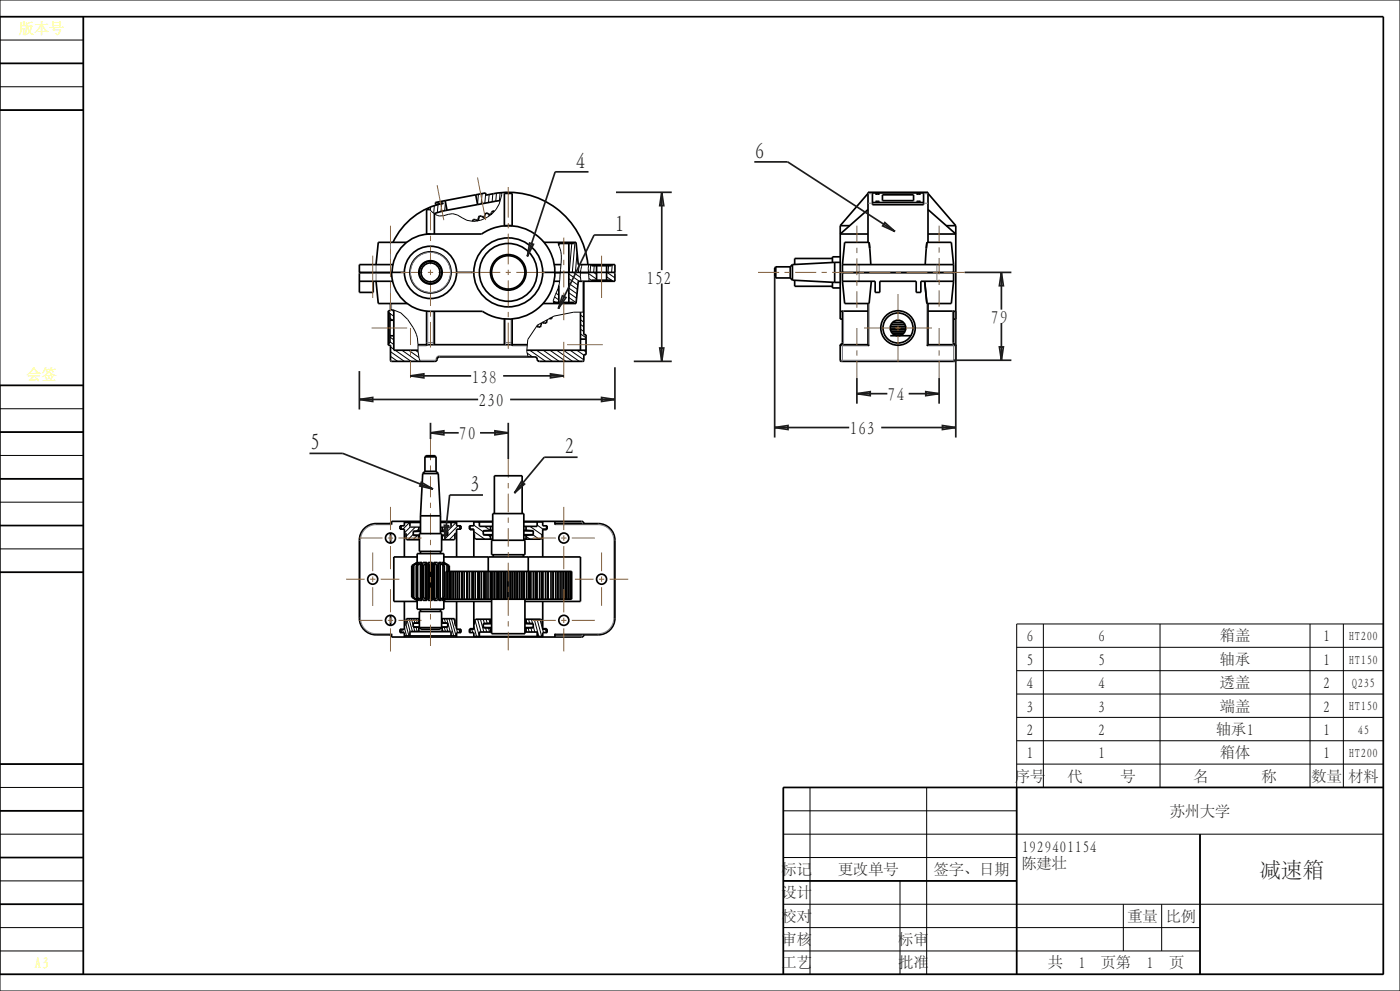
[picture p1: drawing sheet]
<svg xmlns="http://www.w3.org/2000/svg" width="420mm" height="297mm" viewBox="0 0 420 297" stroke-linecap="round" stroke-linejoin="round" font-family="sans-serif">
<g fill="none" stroke="#000" stroke-width=".3">
<path d="M0 0h420v297h-420zM0 5h25v28h-25M0 12h25M0 19h25M0 26h25M143.5 58.2l-.2 3M144.6 58l-.2 3.1M145.7 58l-.3 2.9M146.8 58.3l-.3 2.4M147.8 58.1l-.2 2.4M148.9 57.9l-.2 2.4M150 57.8l-.2 2.4"/>
<path d="M150.5 57.7a8.5 8.5 0 0 1-10.4 8.3l-1.5-.7a4.7 4.7 0 0 0-5.5-.7 4.4 4.4 0 0 1-4.2-1.8l-.5-.5M129.2 62.1l-.1 .9M130.3 61.6l-.2 2.3M131.4 61.3l-.2 2.4M131.5 60.5l-.1 .7M132.6 60.3l-.3 3.1M133.6 60.6l-.2 2.6M143.7 64.9l-.1 1.2M146.7 64.2v.6M167.4 72.6a13.4 13.4 0 0 1 .8 8.1l-.2 1.7a11.9 11.9 0 0 1-1.4 5.9l-.6 1.8 .1 .9M171.5 73l-.7 8.6M172.5 72.6l-.8 9"/>
<path d="M173.1 75.7l-.5 5.9M173.7 79.3l-.2 2.3M174.6 79.3l-.1 .5a8.5 8.5 0 0 0-.2 4.5M176.6 79.3v2.7M177.2 79.3l-.2 2.3M178.3 79.6l-.2 2 .9 .7M182.6 79.6l-.2 2M183.7 79.3l-.2 2.3M116.5 93.6l.2 .2M117 95.4l.8 .6M117 94l1.1 .8M117.1 92.7l.6 .1 2.6 1a12.9 12.9 0 0 1 5.1 11.5l.6 3"/>
<path d="M117.3 92.7l.8 .7M161.4 97.3v.6M166 90.1l.7 .5M166.4 89l1.2 .9M166.8 87.9l.8 .6M167.3 86.8l.3 .3M167.6 85.6v.1M170.6 90.6h.1M170.6 89.2l2.2 1.5M170.6 87.8l2.4 1.6M170.6 86.3l2.5 1.8M170.6 84.9l2.6 1.8"/>
<path d="M170.6 83.5l2.8 1.9M170.6 82.1l3.2 2.2M172 81.6l2.1 1.5M174 81.6l.1 .1M174.1 98.7l1 .7M174.1 97.2l1 .7M174.1 95.8l1 .7M174.1 94.4l1 .7M174.9 93.5l-2.8 .1-5.9 1.1-5 2.7-2.9 4.3-.3 3.6 .5 1.7M174.9 93.5l.2 .1M174.9 93.5l.2 .2M176.6 82l2.4 1.7"/>
<path d="M176.6 82l.1 2.3M176.7 83.5l.8 .5M182 82.9l1.9 1.4M182.1 81.6l2.4 1.7M184.1 81.6l.4 .2M0 115.5h25v176.5h-25M117 102.4l1.1 .9M117 101l1.1 .8M117.1 106.8l2.2 1.5M117.1 105.4l4.2 2.9M117.1 104l1 .7M118.6 105l4.7 3.3"/>
<path d="M120.6 105l4.7 3.3M122.6 105l3.1 2.1M124.6 105l.9 .6M158.2 105.8l1.6 1.2M158.9 105l4.8 3.3M161 105l4.7 3.3M161.3 108l.3 .3M163 105l4.7 3.3M165 105l4.7 3.3M167 105l4.8 3.3M169 105l4.8 3.3M171 105l4.1 2.8"/>
<path d="M173.1 105l2 1.4M174.1 101.5l.3 .1M174.1 100.1l1.7 1.1M175.1 105l.7 .5M0 136.5h25M0 129.5h25M0 122.5h25M0 157.5h25M0 150.5h25M0 143.5h25M120.3 157.6h.1M121.3 156.6h.1"/>
<path d="M122.9 156.6l-2 2M123.1 157.9l-1.8 1.8M124.7 157.9l-2.9 2.9M125.6 158.5l-.7 .7M134 157.9l-1.3 1.3M136.8 156.6l-2.6 2.6M137 159.6l-.4 .3M137.4 157.6l-4.2 4.2M138 158.6h-.1M141 158.5l.4 .3M142.1 159.3l3.3 2.3M142.1 157.4l2.9 2"/>
<path d="M143.5 156.4l.3 .3M145.4 157.8l1.7 1.1M157.8 158.8l.1 .1M159 157.8l3.6 2.5M161.1 157.4l2 1.4M162.5 156.4l.3 .2M0 171.5h25M0 164.5h25M124 160.1l-1.6 1.7M125.2 160.5l-1.3 1.3M125.6 161.6l-.1 .2M132.9 160.5l-.3 .3"/>
<path d="M136.5 160.1l-1.7 1.7M146.4 160.4l.7 .5M157.8 160.7l1.2 .9M159.8 160.3l1.9 1.3M120.7 188.6l.3 1M121.3 188.1l.7 2.5M121.8 187.2l.9 3.4M122 185.4l1 3.9M122.7 185.4l1 3.9M123.4 185.4l.6 2.1M124.1 187.9l.3 1.4M124.1 185.4l.4 1.3"/>
<path d="M124.8 188l.4 1.3M124.8 185.4l.4 1.3M125.5 188l.1 .5M125.5 185.4l.1 .4M132.6 188.2l.3 1.1M132.6 185.6l.3 1.1M133.3 188l.3 1.3M133.3 185.4l.4 1.3M134 187.9l.3 1.4M134 185.4l1 3.9M134.7 185.4l1.4 5.2M135.3 190.3l.1 .3"/>
<path d="M135.4 185.4l1.4 5.2M136.1 185.4l.4 1.3M136.6 187.3l.7 2.3M137.7 188.6l.3 1M141.5 188.4l.3 1.2M142.1 187.7l.9 3.1M142.5 185.8l1.3 4.9M143.3 185.6l1 3.8M144.1 185.6l1.1 3.8M145 185.6l.3 1.3M145.7 188.1l.3 1.3M145.8 185.6l.4 1.2"/>
<path d="M146.5 188.2l.4 1.2M146.7 185.6l.3 1.2M157.8 189.1l.1 .3M157.8 185.9l.2 .9M158.4 188.2l.4 1.2M158.6 185.6l.3 1.2M159.3 188.1l.3 1.3M159.4 185.6l.4 1.3M160 187.7l.5 1.7M160.3 185.6l1.4 5.2M161.1 185.6l1.4 5.2M162 185.6l1 4"/>
<path d="M163.6 188.4l.3 1.2M305 194h110M313 187v49M348 187v49M393 187v49M403 187v49M305 215h110M305 208h110M305 201h110M0 236h25M0 229h25M243 236v56"/>
<path d="M278 236v56M305 229h110M305 222h110M415 236h-180v56h180v-105h-110v105M0 257h25M0 250h25M0 243h25M235 257h70M235 250h180M235 243h70M360 250v42M0 278h25"/>
<path d="M0 271h25M0 264h25M235 278h125M235 271h180M235 264h70M270 264v28M337 271v14M348.5 271v14M0 285h25M235 285h125"/>
</g>
<g fill="none" stroke="#000" stroke-width=".51">
<path d="M0 5h415v287h-415M0 19h25M25 5v287M0 33h25M151.3 58h2.3v9.6h-2.3zM260.4 58l-8.3 9.6M261.7 57.8h15.4v3.5h-15.4zM278.4 58l8.3 9.6M113.5 72.6h8.5M117.9 79.3h-10.1v2.3h13.5M128.9 62.8h-.9v7.3h16.5a14 14 0 0 1 22 11.4 14 14 0 0 1-21.8 11.8h-15.6a11.7 11.7 0 0 1-11.6-11.7M129.1 70.1a11.5 11.5 0 0 0-11.5 11.5"/>
<path d="M130.3 64l3.8-1-.5-2.9-3 .6 .1 .6 2.3-.4a21.1 21.1 0 0 0-15.1 11.7M130.3 64.1v6M145.2 65.2h.1M145.2 65.2l-1.4-.5-.4 1.5-1.4-.4-.2 .5M147.1 64.5l-1.3-.7-.6 1.4M148.3 63.3l-.4-.1-.7 1.2M150 60.1l-6.7 1.2-.6-2.9 3-.6 .1 .7a24.1 24.1 0 0 1 30.6 20.8M163.2 72.6h9.6l.7 6.7h11v2.3h-21.7M166.3 79.3h2M167.6 73v.6M170.6 73v17.6M172.1 72.6v.4h-4.6"/>
<path d="M177.5 79.3v.3h6v-.3M179 79.6v4.4M182 79.6v4.4M252.1 67.6h2.8M252.1 67.6v28h.6M252.7 79.3l.7-6.7h7.3l.5 6.7M252.7 79.3h33.4M252.7 79.3v2.3M260.4 62.8l-8.3 7.3h8.3M260.4 72.6v-15h18v15M261.7 60.7h15.4M277.6 79.3l.5-6.7h7.3l.7 6.7"/>
<path d="M278.4 62.8l8.3 7.3h-8.3M283.9 67.6h2.8M286.1 79.3v2.3M286.7 67.6v28h-.6M108.1 81.6l-.3 .4v5.6h4.2v-3.3M113.5 91h8.6M116.5 93.8h.5v9h-.5M117 96h1.1M117.8 84.3h-10M118.1 92.9v12.1h7.3M128 93.2v10.4M130.3 93.3v10"/>
<path d="M137 81.6h5.1M151.3 95.6v7.7M153.6 95.6v8M162.4 96.8l-.3 1.2-1.1-.2M164.1 95.9l-.2 .9-1.2-.2M165.6 95l-.1 .4-.7 .1M166.1 91v-.4h6v.4M166.2 84.3h1.7M167.6 85.6v5M174.1 93.6v11.4M175.1 84.3v16h.7v6h-.7v1.7l-.3 .3h-13l-.5-.2-.3-.9-.5-.2h-28.7l-.5 .2-.3 .9-.5 .2h-13.2l-.2-.3v-4.5h-.6v-10.4h.6v-2.1M177.5 84.3v-.3h6v.3"/>
<path d="M184.1 81.6l.4 .4v2.3h-11l-.7 6.7h-9.9M252.1 93.3h.6M252.1 81.6h34.6M252.7 93.3v9.3l-.2 .5-.4 .2M252.7 84.3l.7 6.7h7.3l.7-6.7M252.7 84.3h9.8v3.3h1.4v-3.3h11v3.3h1.4v-3.3h9.8M253.1 81.6l-.4 .4v2.3M260.4 93.2l-7.7 .1M260.4 91v12.3M267.1 98.3h4.6M267.1 98.7h4.6M267.1 97.8h4.6"/>
<path d="M267.3 99.2h4.2M267.4 97.2h4M267.4 99.5h4M267.8 99.9h3.2M267.8 96.6h3.2M278.4 93.2l7.7 .1M278.4 91v12.3M285.7 81.6l.4 .4v2.3M286.1 93.3v9.3l.2 .5 .4 .2M286.1 93.3h.6M286.1 84.3l-.7 6.7h-7.3l-.7-6.7M0 115.5h25"/>
<path d="M117 100.6h1.1M125.4 103.3h32.8M158 105h17.8M174.1 101.6h1.7M252.1 103.3v4.7l.3 .3h34l.3-.3v-4.7M252.1 103.3h8.3M252.4 103.3l-.3 .3M260.4 103.3l.3 .3M267.1 100.6h6.1M268.4 100.4h2M278.4 103.3l-.3 .3M278.4 103.3h8.3"/>
<path d="M286.4 103.3l.3 .3M0 129.5h25M0 157.5h25M0 143.5h25M117.1 159.8v3M117.5 156.3l-.4 .6M117.5 156.9h-4.7a5 5 0 0 0-5 5v23.4a5 5 0 0 0 5 5h4.7M120.3 157.6v1M121.3 159.9l.5 .1 .2 1.8h3.8M121.3 156.3v1.3h-1.3v1h1.3v8.3M121.3 156.6h4.8M123 156.6v1.3h3.1"/>
<path d="M125.6 157.9v1.3M125.6 159.2l-1.5 .1M125.6 159.2h.5M126.1 156.3h-8.6v1M126.1 159.3h-2.1v1.1h1.8M132.1 159.3h2.2v1.1h-1.8M132.1 159.2h.5M132.1 156.6h4.9M132.1 156.3h15.7M132.6 157.9v1.3M132.6 159.2l1.6 .1M135.3 156.6v1.3h-3.2"/>
<path d="M137 159.9l-.5 .1-.2 1.8h-3.8M137 156.3v1.3h1.3v1h-1.3v8.3M138 157.6v1M141 157.6v1.2h1.1M142.1 156.3v1.3h-1.3v1h1.3v8.3M142.1 156.4h5.7M143.8 156.4v1.4h4M145 159.1v1.2M145 159.1h2.8M147.1 157.8v1.1M147.1 158.9l-2.1 .2M147.1 158.9h.7"/>
<path d="M157.1 156.3h17.4l.5 .1 .1 .5M157.1 159.1h2.9M157.1 158.9h.7M157.1 156.4h5.7M157.8 158.9l2.2 .2M157.8 157.8v1.1M160 159.1v1.2M161.1 156.4v1.4h-4M162.8 156.3v1.3h1.3v1h-1.3v8.3M164 157.6v1.2h-1.2M166.5 156.9h13a5 5 0 0 1 5 5v23.4a5 5 0 0 1-5 5h-13M166.5 156.3v1"/>
<path d="M0 171.5h25M123.7 169.5h-.2l.2 9.6M123.7 179.1h.1M123.7 169.5h.1M123.7 179.1l.1 .1M123.7 179l1 .6M123.7 179l.4 .2M123.7 169.5v9.5M123.8 169.4h-.1M123.8 179.2l.8 .4M123.8 169.4v.1M123.8 179v.2"/>
<path d="M124.1 160.4l1.5 .1M124.1 169.4l-.4 .1M124.1 179.2l.9 .4M124.1 169.4v9.8M124.6 179.6l.1 .1M124.6 168.9l-.8 .5M124.6 168.9h.1M124.6 179.6h.1M124.7 168.8l-.1 .1M124.7 179.7l.4 .2M124.9 179l.9 .9h.8M124.9 179l.4 .2"/>
<path d="M124.9 169.5v9.5M125 168.9l-.9 .5M125 179.6l.6 .3M125 168.9v.4M125 179.2v.4M125.1 166.9h-7v13.4h7M125.1 168.6l-.4 .2M125.1 168.6h.1M125.1 179.9h.1M125.2 168.6l-1.5 .9M125.2 179.9h.4M125.2 168.6h.4"/>
<path d="M125.3 169.4l-.4 .1M125.3 179.2l.8 .4M125.3 169.4v9.8M125.6 168.6l-.6 .3M125.6 168.6v.2M125.6 179.7v.2M125.6 160.5v1.3M125.6 160.5h.2M126.1 168.9l-.8 .5M126.1 179.6l.5 .3M126.1 168.9v10.7M126.6 168.6h-.8l-.9 .9"/>
<path d="M126.6 168.6l-.5 .3M126.6 168.6v11.3M126.7 169.4l.1 .1M126.7 179.2l.2 .7h1.2M126.7 169.4v9.8M126.8 179l-.1 .2M126.8 179l.3 .2M126.8 169.5v9.5M127.1 169.4l-.3 .1M127.1 179.2l.7 .4M127.1 169.4v9.8M127.8 168.9l-.7 .5"/>
<path d="M127.8 179.6l.3 .3M127.8 168.9v10.7M128.1 168.6h-1.2l-.2 .8M128.1 168.6l-.3 .3M128.1 168.6v11.3M128.5 168.6v.3M128.5 168.6v11.3M128.5 179.9h1.2M128.5 168.6h1.2M128.5 168.9l.3 .5M128.5 179.6v.3M128.5 168.9v10.7"/>
<path d="M128.8 179.2l-.3 .4M128.8 169.4l.3 .1M128.8 169.4v9.8M129.1 179l-.3 .2M129.1 179l.2 .2M129.1 169.5v9.5M129.3 169.4l-.2 .1M129.3 179.2l.3 .4M129.3 169.4v9.8M129.6 168.9l-.3 .5M129.6 179.6l.1 .3M129.6 168.9v10.7"/>
<path d="M129.7 168.6l-.1 .3M129.7 168.6v11.3M130.1 168.6h1.2l.1 .8M130.1 168.6l.3 .3M130.1 168.6v11.3M130.4 168.9l.6 .5M130.4 179.6l-.3 .3M130.4 168.9v10.7M131 179.2l-.6 .4M131 169.4l.4 .1M131 169.4v9.8M131.4 179l-.4 .2"/>
<path d="M131.4 179v.2M131.4 169.5v9.5M131.4 179.2l-.1 .7h-1.2M131.4 169.4v.1M131.4 169.4v9.8M131.6 168.6l.4 .3M131.6 168.6h.9l.7 .8M131.6 168.6v11.3M132 168.9l.9 .5M132 179.6l-.4 .3M132 168.9v10.7M132.5 160.5h.1"/>
<path d="M132.6 160.5v1.3M132.7 168.6l.5 .3M132.7 168.6h.4l1.4 .9-.4-.1M132.7 168.6v.2M132.7 179.7v.2M132.9 179.2l-.9 .4M132.9 169.4l.4 .1M132.9 169.4v9.8M133.1 168.6l.5 .3M133.1 168.6h.1M133.1 166.9h13.4M133.2 168.9l.9 .5"/>
<path d="M133.2 179.6l-.5 .3M133.2 168.9v.4M133.2 179.2v.4M133.2 179.2l-.7 .7h-.9M133.2 169.4l.1 .1M133.3 179l-.1 .2M133.3 179l-.4 .2M133.3 169.5v9.5M133.5 179.6h38v-8.3h-37.7v8.3M133.5 179.6l-.8 .3M133.6 179.6h.1M133.6 168.9l.9 .5"/>
<path d="M133.6 179.6l-.5 .3M133.6 168.9h.1M133.7 179.6h-.1M133.8 179.3l-.6 .3M134.1 169.4v1.9M134.2 160.4l-1.6 .1M134.2 171.3v8.3M134.3 171.3v8.3M134.5 169.4l.3 .1v10.1M134.5 169.4v1.9M135.1 171.3v8.3M135.6 171.3v8.3"/>
<path d="M136.1 171.3v8.3M136.6 171.3v8.3M137.2 171.3v8.3M137.8 171.3v8.3M138.6 171.3v8.3M139.2 171.3v8.3M140.1 171.3v8.3M140.2 171.3v8.3M140.8 171.3v8.3M141.7 171.3v8.3M142 171.3v8.3M142.1 160l.2 1.3 .4 .3h5.1"/>
<path d="M142.6 171.3v8.3M143.4 171.3v8.3M143.5 171.3v8.3M143.8 171.3v8.3M144.4 171.3v8.3M145 160.3h2.8M145 160.3l2.1 .1M145.2 171.3v8.3M145.5 171.3v8.3M145.8 171.3v8.3M146.4 171.3v8.3M147.1 160.4v1.2"/>
<path d="M147.1 160.4h.7M147.2 171.3v8.3M147.5 171.3v8.3M147.9 171.3v8.3M148.5 171.3v8.3M149.1 171.3v8.3M149.6 171.3v8.3M150 171.3v8.3M150.6 171.3v8.3M151.2 171.3v8.3M151.7 171.3v8.3M152.2 171.3v8.3"/>
<path d="M152.7 171.3v8.3M153.2 171.3v8.3M153.8 171.3v8.3M154.3 171.3v8.3M154.8 171.3v8.3M155.3 171.3v8.3M155.9 171.3v8.3M156.5 171.3v8.3M156.9 171.3v8.3M157.1 160.4h.7M157.1 160.3h2.9M157.3 171.3v8.3"/>
<path d="M157.8 160.4v1.2M158 171.3v8.3M158.5 166.9h15.6v13.4h-16.6M158.6 171.3v8.3M158.9 171.3v8.3M159.2 171.3v8.3M160 160.3l-2.2 .1M160 171.3v8.3M160.6 171.3v8.3M160.9 171.3v8.3M161 171.3v8.3M161.9 171.3v8.3"/>
<path d="M162.5 171.3v8.3M162.7 171.3v8.3M162.8 171.3v8.3M162.8 160l-.2 1.3-.4 .3h-5.1M163.7 171.3v8.3M164.3 171.3v8.3M164.4 171.3v8.3M165.3 171.3v8.3M165.9 171.3v8.3M166 171.3v8.3M166.8 171.3v8.3M167.3 171.3v8.3"/>
<path d="M167.4 171.3v8.3M168 171.3v8.3M168.6 171.3v8.3M169.1 171.3v8.3M169.6 171.3v8.3M170 171.3v8.3M170.5 171.3v8.3M170.6 171.3v8.3M171 171.3v8.3M171.4 171.3v8.3M117.1 190.3l.4 .5M117.1 184.4v3"/>
<path d="M117.5 189.9v1h57l.5-.2 .1-.4M120.3 188.6v1M121.3 180.3v8.3h-1.3v1h1.3v1.3M121.3 190.6h15.7M123 190.6l.1-1.3h12l.2 1.3M124.1 187.9l1.5 .1M125.6 186.7l-1.5 .1M125.6 188h.2M125.6 186.7h.2M125.6 185.4v1.3M125.6 188v1.3M125.8 185.4h-3.8l-.2 1.7-.5 .2"/>
<path d="M125.8 186.8h-1.8v1.1h1.8M132.5 185.4h3.8l.2 1.7 .5 .2M132.5 188h.1M132.5 186.8h1.8v1.1h-1.8M132.5 186.7h.1M132.6 186.7l1.6 .1M132.6 185.4v1.3M132.6 188v1.3M133.1 180.3h14.4M134.2 187.9l-1.6 .1M137 180.3v8.3h1.3v1h-1.3v1.3M138 188.6v1"/>
<path d="M142.1 190.8h20.7M142.1 180.3v8.3h-1.3v1h1.3v1.3M142.1 188.4h-1.1v1.2M145 188.1h2.5M145 186.9h2.5M145 188.1l2.1 .2M145 186.9v1.2M147.1 186.8l-2.1 .1M147.1 188.3h.4M147.1 186.8h.4M147.1 185.6v1.2M147.1 188.3v1.1"/>
<path d="M147.5 189.4h-3.7v1.4M147.5 185.6h-4.8l-.4 .3-.2 1.3M157.5 189.4h3.6v1.4M157.5 188.3h.3M157.5 188.1h2.5M157.5 186.9h2.5M157.5 186.8h.3M157.5 185.6h4.7l.4 .3 .2 1.3M157.8 186.8l2.2 .1M157.8 185.6v1.2M157.8 188.3v1.1M160 188.1l-2.2 .2"/>
<path d="M160 186.9v1.2M162.8 180.3v8.3h1.3v1h-1.3v1.3M162.8 188.4h1.2v1.2M166.5 189.9v1M0 229h25M305 236v56M415 236h-180v56M0 257h25M0 243h25M360 250v42M0 271h25M235 264h70"/>
<circle cx="129.1" cy="81.6" r="7.8"/>
<circle cx="152.5" cy="81.6" r="10.3"/>
<circle cx="269.4" cy="98.3" r="4.5"/>
<circle cx="269.4" cy="98.3" r="2.33"/>
<circle cx="117.1" cy="161.3" r="1.5"/>
<circle cx="169.1" cy="161.3" r="1.5"/>
<circle cx="117.1" cy="185.9" r="1.5"/>
<circle cx="169.1" cy="185.9" r="1.5"/>
</g>
<g fill="none" stroke="#7c7c85" stroke-width=".3">
<path d="M260.4 58.1h1.3M277.1 58.1h1.3M112.8 79.3v5M117.1 72.6v6.7M257.7 79.3v5M260.4 60.9h1.3M277.1 60.9h1.3M281.1 79.3v5M107.8 82h9.7M117.1 84.3v6.7M117.5 91v1.8M128.3 93.3v10"/>
<path d="M130 93.3v10M151.6 95.6v7.7M153.3 95.6v7.7M166.5 82h1.6M174.1 82h2.5M174.8 84.3v9.2M252.7 82h33.4M253.1 93.2v9.4M260.7 91v12.6h-8.6M278.1 91v12.6h8.6M285.7 93.2v9.4M125.4 103.6h2.6"/>
<path d="M125.9 108h4.6M128 102.6h2.3M130.5 108v.3M130.8 107.6l-.3 .4M130.8 107.6h.3M131.8 106.6a1 1 0 0 0-1 1M131.8 106.6h26.6M131.8 106.6v.4M151.3 102.6h2.3M153.6 103.6h4.6M252.1 108h34.6M252.7 102.6h.4"/>
<path d="M252.7 103.3v5M253.1 102.6l-.3 .7M285.7 102.6l.3 .7M285.7 102.6h.4M286.1 103.3v5M112.8 157.3a4.7 4.7 0 0 0-4.7 4.6M112.8 156.9v.4M112.8 157.3h4.7M117.5 159.8v2.9M123 157.8h3.1M132.1 157.8h3.2M166.5 157.3h13"/>
<path d="M166.5 156.6h8M174.5 156.6l.3 .3M174.5 156.3v.3M179.5 157.3a4.7 4.7 0 0 1 4.6 4.6M179.5 156.9v.4M107.8 161.9h.3M108.1 161.9v23.4M184.1 161.9h.4M184.1 161.9v23.4M107.8 185.3h.3M108.1 185.3a4.7 4.7 0 0 0 4.7 4.6M112.8 189.9v.4"/>
<path d="M112.8 189.9h4.7M117.5 184.5v2.9M123 189.4h12.3M166.5 190.6h8M166.5 189.9h13M174.5 190.6v.3M174.8 190.3l-.3 .3M179.5 189.9v.4M184.1 185.3a4.7 4.7 0 0 1-4.6 4.6M184.1 185.3h.4"/>
</g>
<!-- layer: 02___PRT_ALL_AXES -->
<g fill="none" stroke="#000" stroke-width=".51">
<path d="M142.7 58.4l-9.1 1.7M262.7 58.1h1zM264.7 58.4h9.4v1.7h-9.4zM275.1 58.1h1zM113.5 72.6l-.7 6.7M143.3 61.3l-9.2 1.7M232.7 80l-.3 .3v2.7l.3 .3M232.7 80v3.3M232.7 80h4.4M237.1 80v3.3M237.7 79.3v4.7M237.7 79.3l-.6 .7"/>
<path d="M249.7 77.5h-11.3v1.8M250.4 78.6v6M250.4 78.6l-12.7 .7M250.4 78.6h1.7M252.1 77h-2.4v1.7M260.7 72.6l.2 1.8M262.7 60.4h1zM275.1 60.4h1zM278.1 72.6l-.2 1.8M112.8 84.3l.7 6.7M232.7 83.3h4.4M237.1 83.3l.6 .7"/>
<path d="M237.7 84l12.7 .6M238.4 84v1.8h11.3M249.7 84.6v1.7h2.4M250.4 84.6h1.7M277.4 84.3l.7 6.7M127.5 136.9l.3-.3h2.7l.3 .3M127.5 136.9v4.4M127.5 136.9h3.3M130.8 136.9v4.4M125.8 159.9h6.7v5.4h-6.7zM126.1 154.6v5.3M126.1 154.6h6"/>
<path d="M126.8 141.9l-.7 12.7M126.8 141.9h4.7M127.5 141.3l-.7 .6M127.5 141.3h3.3M130.8 141.3l.7 .6M131.5 141.9l.6 12.7M132.1 154.6v5.3M148.3 153.9v-11.3h8.3v11.3M125.1 168.6v-2.7h8v2.7M125.1 179.9v2.7h8v-2.7M126.1 165.3v.6M132.1 165.3v.6"/>
<path d="M146.5 171.3v-4.4h12v4.4M147.5 179.6v10.3h10v-10.3M147.5 161.9h10v4.4h-10zM147.8 161.9v-8h9.3v8M148 166.3v.6M157 166.3v.6M125.8 188.1l.5 .5h5.7l.5-.5M125.8 188.1h6.7M125.8 188.1v-4.8h6.7v4.8M126.1 182.6v.7M132.1 182.6v.7"/>
<circle cx="129.1" cy="81.6" r="6.2"/>
<circle cx="129.1" cy="81.6" r="3.5"/>
<circle cx="129.1" cy="81.6" r="3.3"/>
<circle cx="129.1" cy="81.6" r="2.83"/>
<circle cx="152.5" cy="81.6" r="8.7"/>
<circle cx="152.5" cy="81.6" r="5"/>
<circle cx="152.5" cy="81.6" r="5.3"/>
<circle cx="269.4" cy="98.3" r="5.2"/>
<circle cx="111.8" cy="173.6" r="1.5"/>
<circle cx="180.5" cy="173.6" r="1.5"/>
</g>
<g fill="none" stroke="#963" stroke-width=".3">
<path d="M131.1 55.5l2 10.5M143.3 53.2l2.4 12.7M152.5 56.1v9.2M111.8 76.6v12.7M117.1 67.6v5.4M117.1 74.5v1.6M117.1 77.7v5.4M129.1 63.6v5.4M129.1 70.6v1.6M129.1 73.8v5.4M152.5 66.8v1.6M152.5 70v9.2"/>
<path d="M169.1 71.2v5.1M169.1 77.9v1.6M180.5 76.6v12.7M257.1 67.6v5.1M257.1 74.2v1.6M257.1 77.4v5.1M281.7 67.6v4.9M281.7 74.1v1.6M281.7 77.3v4.9M111.5 98.3h10.6M117.1 84.7v1.6M117.1 87.8v5.4"/>
<path d="M120.1 81.6h6.7M123.1 98.3v5.1M128.3 81.6h1.6M129.1 80.8v1.6M129.1 84v7.7M129.1 93.3v1.6M129.1 96.5v7.7M131.5 81.6h18.6M151.7 81.6h1.6M152.5 80.8v1.6M152.5 84v7.9M152.5 93.5v1.6"/>
<path d="M152.5 96.7v7.8M154.9 81.6h8.6M169.1 81v5.1M169.1 87.7v1.6M169.1 90.9v5.1M227.4 81.6h6.3M235.3 81.6h1.6M238.5 81.6h6.4M246.5 81.6h1.6M249.7 81.6h6.3M257.1 84.1v1.6M257.1 87.3v5"/>
<path d="M257.1 98.3v5.1M257.6 81.6h1.6M259.2 98.3h7.8M260.8 81.6h6.3M268.6 98.3h1.6M268.7 81.6h1.6M269.4 88.1v7.8M269.4 97.5v1.6M271.8 98.3h7.8M271.9 81.6h6.4M279.9 81.6h1.6M281.7 83.8v1.6"/>
<path d="M281.7 87v4.9M281.7 98.3v5.1M283.1 81.6h6.3M123.1 105v1.6M123.1 108.2v5.1M169.1 102.4v10.9M170.1 103.3h10.7M257.1 105v1.6M257.1 108.2v5.1M269.4 100.7v7.8M281.7 105v1.6M281.7 108.2v5.1"/>
<path d="M129.1 131.6v6.3M129.1 139.5v1.6M152.5 137.6v5.6M117.1 151.9v7M129.1 142.7v6.4M129.1 150.7v1.6M129.1 153.8v6.4M152.5 144.7v1.6M152.5 147.9v5.6M152.5 155.1v1.6M152.5 158.3v5.6M169.1 151.9v7"/>
<path d="M103.8 173.6h5.6M107.8 161.3h7M111 173.6h1.6M111.8 165.6v5.6M111.8 172.8v1.6M111.8 176v5.6M114.2 173.6h5.6M116.3 161.3h1.6M117.1 160.5v1.5M117.1 163.6v7M117.1 176.6v6.9M119.5 161.3h7"/>
<path d="M129.1 161.8v1.6M129.1 165v6.3M129.1 172.9v1.6M129.1 176.1v6.4M152.5 165.5v1.5M152.5 168.6v5.6M152.5 175.8v1.6M152.5 179v5.6M159.8 161.3h7M168.3 161.3h1.6M169.1 160.5v1.5M169.1 163.6v7"/>
<path d="M169.1 176.6v6.9M171.5 161.3h7M172.5 173.6h5.6M179.7 173.6h1.6M180.5 165.6v5.6M180.5 172.8v1.6M180.5 176v5.6M182.9 173.6h5.6M107.8 185.9h7M116.3 185.9h1.6M117.1 185.1v1.6M117.1 188.3v7"/>
<path d="M119.5 185.9h7M129.1 184v1.6M129.1 187.2v6.4M152.5 186.2v1.6M152.5 189.4v5.5M159.8 185.9h7M168.3 185.9h1.6M169.1 185.1v1.6M169.1 188.3v7M171.5 185.9h7"/>
</g>
<circle cx="129.1" cy="81.6" r="6" fill="none" stroke="#7c7c85" stroke-width=".3"/>
<!-- layer: 31_DETAILS -->
<path d="M176.6 51.5h-10l-8.4 25.3M226.3 48.5h10l32.2 20.9M158.9 72.8l1.1 .4-1.8 3.6zM188.2 70.4h-10l-10.7 22.1M265.4 66.7l3.1 2.7-3.7-1.7zM168.7 88.6l1.1 .6-2.3 3.3zM92.8 135.9h10l27.1 10.7M173.3 137h-10l-9 10.8M126.4 144.5l3.5 2.1-3.9-.9zM133.3 157.4l1.2 .2-1 3.9zM144.9 148.4h-10l-1.4 13.1M156.4 144.3l1 .8-3.1 2.7z" fill="none" stroke="#1c1c1c" stroke-width=".51"/>
<!-- layer: 32_DRAFT_DIMS -->
<g fill="none" stroke="#1c1c1c" stroke-width=".51">
<path d="M184.8 57.6h16.7M198.5 57.6l.6 4h-1.2zM198.5 57.6v23.4M198.5 85v23.3M232.4 83v48.1M286.7 93.3v37.8M289.4 81.6h14M300.4 81.6l.6 4h-1.2zM300.4 81.6v11.2M300.4 96.8v11.2M107.8 119.7l4-.6v1.2zM107.8 111.2v11.5"/>
<path d="M107.8 119.7h35.6M123.1 112.6l4-.6v1.2zM123.1 112.6h18.2M150.9 112.6h18.2M153 119.7h31.5M165.1 112l4 .6-4 .6zM180.5 119.1l4 .6-4 .6zM184.5 110.1v12.6M190.1 108.3h11.4M197.9 104.3h1.2l-.6 4zM257.1 118l4-.6v1.2zM257.1 118h9.1"/>
<path d="M257.1 113.3v7.7M272.6 118h9.1M277.7 117.4l4 .6-4 .6zM281.7 113.3v7.7M286.1 108h17.3M299.8 104h1.2l-.6 4zM129.1 129.7l4-.6v1.2zM129.1 126.7v4.9M129.1 129.7h8.5M144 129.7h8.5M148.5 129.1l4 .6-4 .6zM152.5 126.7v10.9"/>
<path d="M232.4 128.1l4-.6v1.2zM232.4 128.1h22.4M264.4 128.1h22.3M282.7 127.5l4 .6-4 .6z"/>
</g>
<g font-size="6.5" fill="#1c1c1c">
<text x="226.3" y="47.3">6</text>
<text x="172.6" y="50.2">4</text>
<text x="184.2" y="69.2">1</text>
<text x="92.8" y="134.6">5</text>
<text x="169.3" y="135.8">2</text>
<text x="140.9" y="147.1">3</text>
<text x="377.7" y="263">减速箱</text>
</g>
<g font-size="5.2" fill="#1c1c1c">
<text x="193.7" y="85">152</text>
<text x="297.2" y="96.8">79</text>
<text x="141.3" y="114.6">138</text>
<text x="266.2" y="120">74</text>
<text x="143.4" y="121.7">230</text>
<text x="137.6" y="131.7">70</text>
<text x="254.8" y="130.1">163</text>
</g>
<g font-size="4.6" fill="#ff0">
<text x="5.7" y="10.3">版本号</text>
<text x="7.9" y="113.8">会签</text>
<text x="10.2" y="290.3">A3</text>
</g>
<g font-size="4.6" fill="#1c1c1c">
<text x="307.9" y="192.3">6</text>
<text x="329.4" y="192.3">6</text>
<text x="366" y="192.3">箱盖</text>
<text x="396.9" y="192.3">1</text>
<text x="307.9" y="199.3">5</text>
<text x="329.4" y="199.3">5</text>
<text x="366" y="199.3">轴承</text>
<text x="396.9" y="199.3">1</text>
<text x="307.9" y="206.3">4</text>
<text x="329.4" y="206.3">4</text>
<text x="366" y="206.3">透盖</text>
<text x="396.9" y="206.3">2</text>
<text x="307.9" y="213.3">3</text>
<text x="329.4" y="213.3">3</text>
<text x="366" y="213.3">端盖</text>
<text x="396.9" y="213.3">2</text>
<text x="307.9" y="220.3">2</text>
<text x="329.4" y="220.3">2</text>
<text x="364.8" y="220.3">轴承1</text>
<text x="396.9" y="220.3">1</text>
<text x="307.9" y="227.3">1</text>
<text x="329.4" y="227.3">1</text>
<text x="366" y="227.3">箱体</text>
<text x="396.9" y="227.3">1</text>
<text x="304.5" y="234.3">序号</text>
<text x="320.3" y="234.3">代</text>
<text x="336.2" y="234.3">号</text>
<text x="358" y="234.3">名</text>
<text x="378.5" y="234.3">称</text>
<text x="393.5" y="234.3">数量</text>
<text x="404.5" y="234.3">材料</text>
<text x="350.9" y="244.8">苏州大学</text>
<text x="306.4" y="255.3">1929401154</text>
<text x="234.4" y="262.3">标记</text>
<text x="251.4" y="262.3">更改单号</text>
<text x="280.1" y="262.3">签字、日期</text>
<text x="306.4" y="260.5">陈建壮</text>
<text x="234.4" y="269.3">设计</text>
<text x="234.4" y="276.3">校对</text>
<text x="338.2" y="276.3">重量</text>
<text x="349.7" y="276.3">比例</text>
<text x="234.4" y="283.3">审核</text>
<text x="269.4" y="283.3">标审</text>
<text x="234.4" y="290.3">工艺</text>
<text x="269.4" y="290.3">批准</text>
<text x="314.3" y="290.3">共</text>
<text x="323.4" y="290.3">1</text>
<text x="330.2" y="290.3">页第</text>
<text x="343.9" y="290.3">1</text>
<text x="350.7" y="290.3">页</text>
</g>
<g font-size="3.6" fill="#1c1c1c">
<text x="404.5" y="191.9">HT200</text>
<text x="404.5" y="198.9">HT150</text>
<text x="405.4" y="205.9">Q235</text>
<text x="404.5" y="212.9">HT150</text>
<text x="407.2" y="219.9">45</text>
<text x="404.5" y="226.9">HT200</text>
</g>
</svg>
